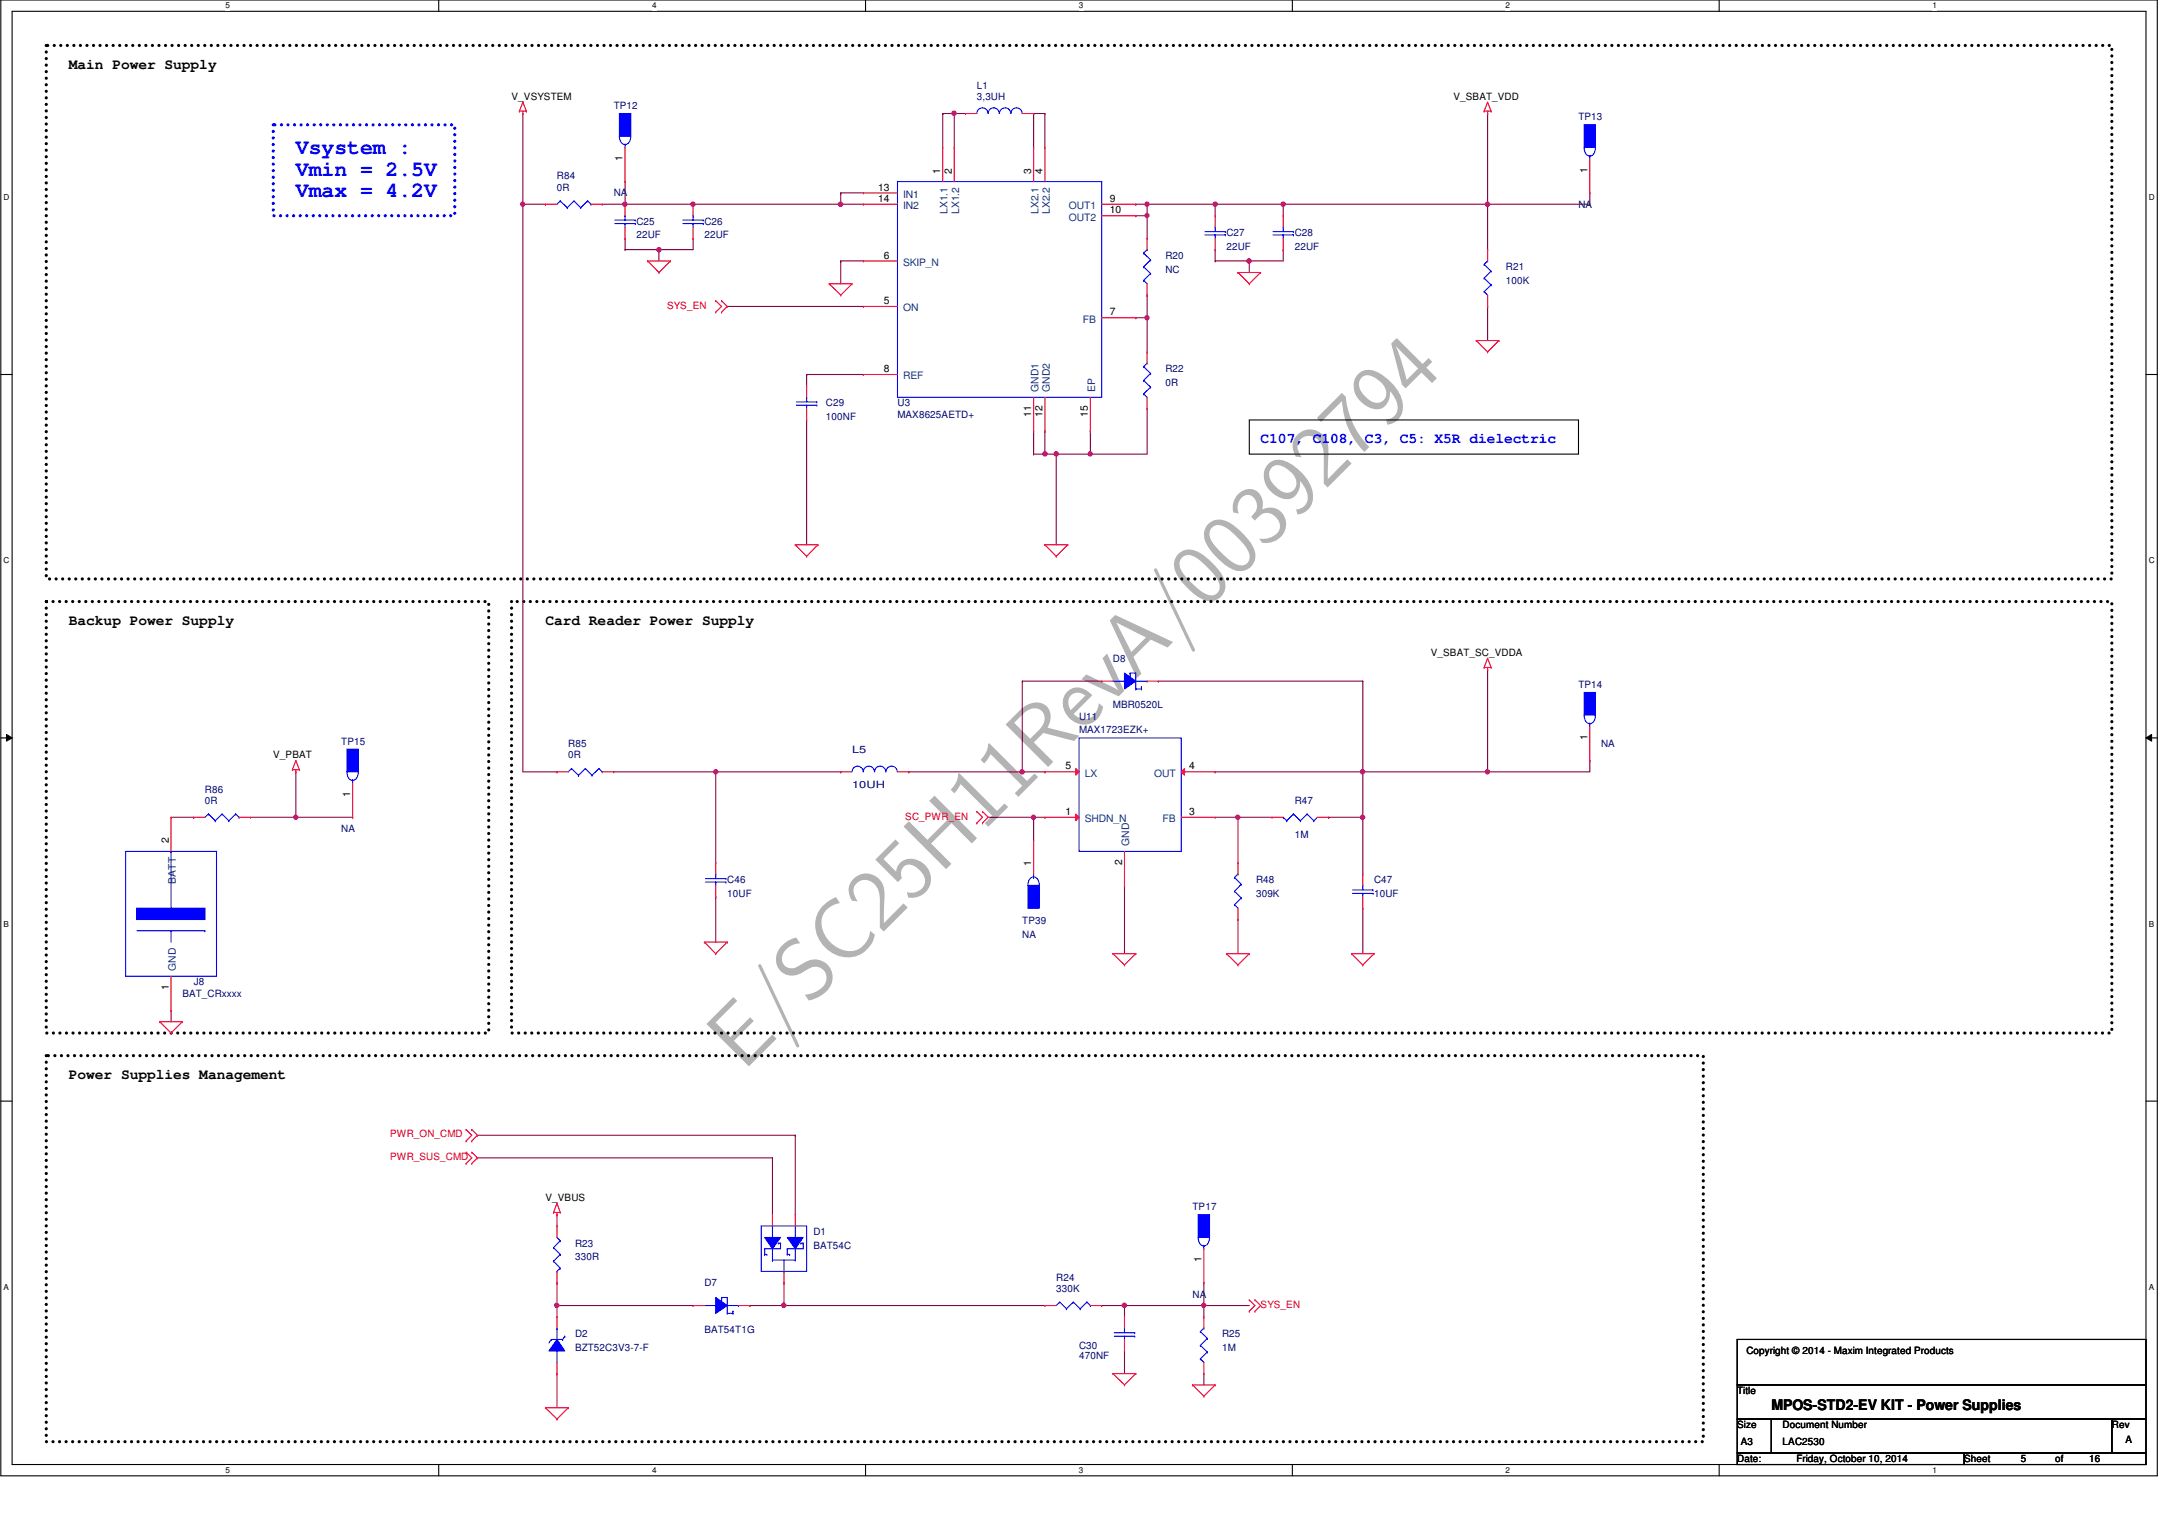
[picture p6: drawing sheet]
<svg xmlns="http://www.w3.org/2000/svg" width="420mm" height="297mm" viewBox="0 0 420 297" stroke-linecap="round" stroke-linejoin="round" font-family="sans-serif">
<path d="M.2 0h419.8v287.3h-419.8zM2.4 2.2h415.4v282.9h-415.4z" fill="none" stroke="#000" stroke-width=".21"/>
<g fill="#fff">
<path d="M43.9 .2h.9v1.8h-.9z"/>
<path d="M43.9 285.3h.9v1.8h-.9z"/>
</g>
<path d="M85.4 0v2.2M85.4 285.1v2.2" fill="none" stroke="#000" stroke-width=".21"/>
<g fill="#fff">
<path d="M126.9 .2h.9v1.8h-.9z"/>
<path d="M126.9 285.3h.9v1.8h-.9z"/>
</g>
<path d="M168.5 0v2.2M168.5 285.1v2.2" fill="none" stroke="#000" stroke-width=".21"/>
<g fill="#fff">
<path d="M210 .2h.9v1.8h-.9z"/>
<path d="M210 285.3h.9v1.8h-.9z"/>
</g>
<path d="M251.6 0v2.2M251.6 285.1v2.2" fill="none" stroke="#000" stroke-width=".21"/>
<g fill="#fff">
<path d="M293.1 .2h.9v1.8h-.9z"/>
<path d="M293.1 285.3h.9v1.8h-.9z"/>
</g>
<path d="M334.7 0v2.2M334.7 285.1v2.2" fill="none" stroke="#000" stroke-width=".21"/>
<g fill="#fff">
<path d="M376.2 .2h.9v1.8h-.9z"/>
<path d="M376.2 285.3h.9v1.8h-.9z"/>
<path d="M.7 37.5h1.2v1.8h-1.2z"/>
<path d="M418.4 37.5h1.1v1.8h-1.1z"/>
<path d="M.7 108.2h1.2v1.8h-1.2z"/>
<path d="M418.4 108.2h1.1v1.8h-1.1z"/>
</g>
<path d="M.2 72.9h2.2M417.8 72.9h2.2" fill="none" stroke="#000" stroke-width=".21"/>
<g fill="#fff">
<path d="M.7 179h1.1v1.8h-1.1z"/>
<path d="M418.4 179h1v1.8h-1z"/>
</g>
<path d="M.2 143.6h2.2M417.8 143.6h2.2" fill="none" stroke="#000" stroke-width=".21"/>
<path d="M1.3 143l1.1 .6-1.1 .7zM417.8 143.6l1.1-.6v1.3z" fill="#000"/>
<path d="M1.3 143l1.1 .6-1.1 .7zM417.8 143.6l1.1-.6v1.3z" fill="none" stroke="#000" stroke-width=".19"/>
<g fill="#fff">
<path d="M.7 249.7h1.1v1.8h-1.1z"/>
<path d="M418.4 249.7h1v1.8h-1z"/>
</g>
<path d="M243.2 81.7h64.1v6.7h-64.1zM.2 214.3h2.2M417.8 214.3h2.2" fill="none" stroke="#000" stroke-width=".21"/>
<path d="M53.2 24.3h35.3v17.7h-35.3z" fill="none" stroke="#00f" stroke-width=".63" stroke-dasharray="0 1.3"/>
<path d="M9 8.8h402.2v103.9h-402.2zM9 117.1h86.2v84h-86.2zM99.6 117.1h311.6v84h-311.6zM9 205.5h322.6v75.1h-322.6z" fill="none" stroke="#000" stroke-width=".63" stroke-dasharray="0 1.3"/>
<g fill="none" stroke="#800040" stroke-width=".21">
<path d="M101.8 22.1h.1M101.8 22.1v17.7M236.6 39.8h.1M236.6 39.8v2.2M236.6 48.6h.1M236.6 50.8h.1M236.6 48.6v2.2M243.2 50.8h.1M243.2 50.8v2.2M249.8 48.6h.1M249.8 48.6v2.2h-13.2M205.6 88.4h.1"/>
<path d="M205.6 88.4v17.6"/>
</g>
<circle cx="243.2" cy="50.8" r=".43" fill="#f0f"/>
<circle cx="243.2" cy="50.8" r=".43" fill="none" stroke="#f0f" stroke-width=".21"/>
<path d="M249.8 39.8h.1M249.8 39.8v2.2M249.8 39.8h39.8M157 81.7h.1M157 81.7v24.3" fill="none" stroke="#800040" stroke-width=".21"/>
<circle cx="249.8" cy="39.7" r=".43" fill="#f0f"/>
<circle cx="249.8" cy="39.7" r=".43" fill="none" stroke="#f0f" stroke-width=".21"/>
<path d="M236.6 39.8h.1M236.6 39.8h13.2" fill="none" stroke="#800040" stroke-width=".21"/>
<circle cx="236.6" cy="39.7" r=".43" fill="#f0f"/>
<circle cx="236.6" cy="39.7" r=".43" fill="none" stroke="#f0f" stroke-width=".21"/>
<g fill="none" stroke="#800040" stroke-width=".21">
<path d="M185.8 22.1h.1M185.8 22.1h2.2M221.1 39.8h.1M221.1 39.8h15.5M223.3 39.8h.1M141.6 59.6h.1M141.6 59.6h26.5M221.1 42h.1M221.1 42h2.2M223.3 42h.1M223.3 42v4.4M157 72.9h.1"/>
<path d="M157 72.9h11.1M157 72.9v2.2M201.2 83.9h.1M201.2 83.9v4.5M203.4 88.4h.1M203.4 83.9h.1M203.4 88.4h2.2M203.4 83.9v4.5M212.3 88.4h.1M212.3 83.9h.1M212.3 88.4h11M212.3 83.9v4.5"/>
</g>
<circle cx="185.7" cy="22.1" r=".43" fill="#f0f"/>
<circle cx="185.7" cy="22.1" r=".43" fill="none" stroke="#f0f" stroke-width=".21"/>
<g fill="none" stroke="#800040" stroke-width=".21">
<path d="M163.7 39.8h.1M163.7 37.5h.1M163.7 39.8h4.4M163.7 37.5h4.4M183.5 22.1h.1M183.5 22.1v6.6M185.8 22.1h.1M185.8 22.1v6.6M201.2 22.1h.1M201.2 22.1v6.6M201.2 22.1h2.2M203.4 22.1h.1"/>
<path d="M203.4 22.1v6.6M221.1 61.8h.1M221.1 61.8h2.2M223.3 79.5h.1M223.3 61.8h.1M223.3 61.8v6.7M223.3 79.5v8.9"/>
</g>
<circle cx="223.3" cy="61.8" r=".42" fill="#f0f"/>
<circle cx="223.3" cy="61.8" r=".42" fill="none" stroke="#f0f" stroke-width=".21"/>
<path d="M183.5 22.1h.1M183.5 22.1h2.3M163.7 50.8h.1M163.7 50.8v4.4M223.3 57.4h.1M223.3 57.4v4.4M201.2 88.4h.1M201.2 88.4h2.2" fill="none" stroke="#800040" stroke-width=".21"/>
<circle cx="203.4" cy="88.3" r=".43" fill="#f0f"/>
<circle cx="203.4" cy="88.3" r=".43" fill="none" stroke="#f0f" stroke-width=".21"/>
<path d="M205.6 88.4h.1M205.6 88.4h6.7" fill="none" stroke="#800040" stroke-width=".21"/>
<circle cx="212.3" cy="88.3" r=".42" fill="#f0f"/>
<circle cx="212.3" cy="88.3" r=".42" fill="none" stroke="#f0f" stroke-width=".21"/>
<circle cx="205.6" cy="88.3" r=".43" fill="#f0f"/>
<circle cx="205.6" cy="88.3" r=".43" fill="none" stroke="#f0f" stroke-width=".21"/>
<path d="M223.3 39.8h.1M223.3 39.8v2.2" fill="none" stroke="#800040" stroke-width=".21"/>
<circle cx="223.3" cy="41.9" r=".42" fill="#f0f"/>
<circle cx="223.3" cy="41.9" r=".42" fill="none" stroke="#f0f" stroke-width=".21"/>
<circle cx="223.3" cy="39.7" r=".42" fill="#f0f"/>
<circle cx="223.3" cy="39.7" r=".42" fill="none" stroke="#f0f" stroke-width=".21"/>
<path d="M163.7 37.5h.1M163.7 37.5v2.3M121.7 46.4h.1M121.7 46.4v2.2M128.3 48.6h.1M128.3 48.6h6.6" fill="none" stroke="#800040" stroke-width=".21"/>
<circle cx="128.3" cy="48.6" r=".43" fill="#f0f"/>
<circle cx="128.3" cy="48.6" r=".43" fill="none" stroke="#f0f" stroke-width=".21"/>
<path d="M134.9 39.8h.1M134.9 39.8h28.8M121.7 48.6h.1M121.7 48.6h6.6M128.3 48.6h.1M128.3 48.6v2.2M134.9 46.4h.1M134.9 46.4v2.2" fill="none" stroke="#800040" stroke-width=".21"/>
<circle cx="163.6" cy="39.7" r=".43" fill="#f0f"/>
<circle cx="163.6" cy="39.7" r=".43" fill="none" stroke="#f0f" stroke-width=".21"/>
<circle cx="134.9" cy="39.7" r=".42" fill="#f0f"/>
<circle cx="134.9" cy="39.7" r=".42" fill="none" stroke="#f0f" stroke-width=".21"/>
<path d="M214.5 254.1h.1M214.5 254.1h28.7M218.9 254.1h.1M218.9 254.1v2.2M234.4 254.1h.1M234.4 254.1v2.2M218.9 263h.1M218.9 263v4.4M234.4 267.4h.1M234.4 267.4v2.2" fill="none" stroke="#800040" stroke-width=".21"/>
<circle cx="218.9" cy="254.1" r=".43" fill="#f0f"/>
<circle cx="218.9" cy="254.1" r=".43" fill="none" stroke="#f0f" stroke-width=".21"/>
<path d="M121.7 39.8h.1M121.7 39.8h13.2M289.6 22.1h.1M289.6 22.1v17.7M163.7 50.8h.1M163.7 50.8h4.4M108.4 254.1h.1M108.4 254.1v2.2" fill="none" stroke="#800040" stroke-width=".21"/>
<circle cx="289.6" cy="39.7" r=".42" fill="#f0f"/>
<circle cx="289.6" cy="39.7" r=".42" fill="none" stroke="#f0f" stroke-width=".21"/>
<path d="M289.6 39.8h.1M289.6 39.8v8.8M289.6 59.6h.1M289.6 59.6v6.7M108.4 236.4h.1M108.4 236.4v2.2M108.4 254.1h.1M108.4 249.7h.1M108.4 254.1h26.5M108.4 249.7v4.4M108.4 267.4h.1M108.4 267.4v6.6" fill="none" stroke="#800040" stroke-width=".21"/>
<circle cx="108.4" cy="254.1" r=".43" fill="#f0f"/>
<circle cx="108.4" cy="254.1" r=".43" fill="none" stroke="#f0f" stroke-width=".21"/>
<path d="M93 221h.1M93 221h61.8M146 254.1h.1M146 254.1h57.4M152.6 254.1h.1" fill="none" stroke="#800040" stroke-width=".21"/>
<circle cx="152.6" cy="254.1" r=".43" fill="#f0f"/>
<circle cx="152.6" cy="254.1" r=".43" fill="none" stroke="#f0f" stroke-width=".21"/>
<g fill="none" stroke="#800040" stroke-width=".21">
<path d="M121.7 35.3h.1M121.7 35.3v4.5M289.6 39.8h.1M309.5 37.5h.1M309.5 37.5v2.3h-19.9M57.6 150.2h.1M57.6 150.2v8.9M93 225.4h.1M93 225.4h57.4M150.4 225.4h.1M150.4 225.4v11M154.8 221h.1"/>
<path d="M154.8 221v15.4M152.6 249.7h.1M152.6 249.7v4.4"/>
</g>
<circle cx="121.7" cy="39.7" r=".43" fill="#f0f"/>
<circle cx="121.7" cy="39.7" r=".43" fill="none" stroke="#f0f" stroke-width=".21"/>
<path d="M57.6 159.1h11.1M68.7 159.1h.1M234.4 249.7h.1M234.4 249.7v4.4" fill="none" stroke="#800040" stroke-width=".21"/>
<circle cx="234.4" cy="254.1" r=".42" fill="#f0f"/>
<circle cx="234.4" cy="254.1" r=".42" fill="none" stroke="#f0f" stroke-width=".21"/>
<path d="M101.8 39.8h.1M101.8 39.8v110.4" fill="none" stroke="#800040" stroke-width=".21"/>
<circle cx="101.8" cy="39.7" r=".42" fill="#f0f"/>
<circle cx="101.8" cy="39.7" r=".42" fill="none" stroke="#f0f" stroke-width=".21"/>
<path d="M101.8 39.8h4.4M106.2 39.8h.1M289.6 130.4h.1M289.6 130.4v19.8M101.8 150.2h6.6M108.4 150.2h.1M218.9 172.3h.1M218.9 172.3v13.3" fill="none" stroke="#800040" stroke-width=".21"/>
<circle cx="289.6" cy="150.2" r=".42" fill="#f0f"/>
<circle cx="289.6" cy="150.2" r=".42" fill="none" stroke="#f0f" stroke-width=".21"/>
<path d="M139.3 150.2h24.4M163.7 150.2h.1M289.6 150.2h.1M309.5 148h.1M309.5 148v2.2h-19.9" fill="none" stroke="#800040" stroke-width=".21"/>
<circle cx="139.3" cy="150.2" r=".43" fill="#f0f"/>
<circle cx="139.3" cy="150.2" r=".43" fill="none" stroke="#f0f" stroke-width=".21"/>
<g fill="none" stroke="#800040" stroke-width=".21">
<path d="M139.3 150.2h.1M139.3 150.2v17.7M176.9 150.2h.1M176.9 150.2h22.1M192.4 159.1h8.8M201.2 159.1h.1M241 159.1h.1M241 159.1v8.8M258.7 159.1h.1M258.7 159.1h6.6M265.3 159.1h.1M265.3 150.2h.1"/>
<path d="M265.3 150.2v8.9M265.3 150.2h24.3M139.3 174.6h.1M139.3 174.6v8.8M241 179h.1M241 179v6.6M265.3 176.8h.1M265.3 176.8v8.8"/>
</g>
<circle cx="265.3" cy="159.1" r=".43" fill="#f0f"/>
<circle cx="265.3" cy="159.1" r=".43" fill="none" stroke="#f0f" stroke-width=".21"/>
<path d="M225.5 132.6h39.8M265.3 132.6h.1M265.3 132.6v17.6M241 159.1h.1M241 159.1h6.6M265.3 159.1h.1M265.3 150.2h.1M265.3 159.1v11" fill="none" stroke="#800040" stroke-width=".21"/>
<circle cx="265.3" cy="150.2" r=".43" fill="#f0f"/>
<circle cx="265.3" cy="150.2" r=".43" fill="none" stroke="#f0f" stroke-width=".21"/>
<path d="M199 132.6h.1M199 132.6h15.5M199 132.6v17.6M199 150.2h.1" fill="none" stroke="#800040" stroke-width=".21"/>
<circle cx="199" cy="150.2" r=".43" fill="#f0f"/>
<circle cx="199" cy="150.2" r=".43" fill="none" stroke="#f0f" stroke-width=".21"/>
<path d="M33.3 159.1h4.4M37.7 159.1h.1M199 150.2h4.4M203.4 150.2h.1M236.6 150.2h.1M236.6 150.2h28.7M236.6 159.1h4.4M241 159.1h.1" fill="none" stroke="#800040" stroke-width=".21"/>
<circle cx="241" cy="159.1" r=".43" fill="#f0f"/>
<circle cx="241" cy="159.1" r=".43" fill="none" stroke="#f0f" stroke-width=".21"/>
<path d="M201.2 159.1h.1M201.2 159.1v4.4M201.2 159.1h2.2M203.4 159.1h.1M33.3 196.7h.1M33.3 196.7v2.2" fill="none" stroke="#800040" stroke-width=".21"/>
<circle cx="201.2" cy="159.1" r=".42" fill="#f0f"/>
<circle cx="201.2" cy="159.1" r=".42" fill="none" stroke="#f0f" stroke-width=".21"/>
<path d="M117.3 39.8h4.4M121.7 39.8h.1M48.8 159.1h8.8M57.6 159.1h.1M119.5 150.2h19.8M139.3 150.2h.1" fill="none" stroke="#800040" stroke-width=".21"/>
<circle cx="57.6" cy="159.1" r=".42" fill="#f0f"/>
<circle cx="57.6" cy="159.1" r=".42" fill="none" stroke="#f0f" stroke-width=".21"/>
<g fill="none" stroke="#f00" stroke-width=".21">
<path d="M101.8 19.9h.1M101.8 19.9l-.7 1.7M101.8 19.9l.7 1.7M289.6 19.9h.1M289.6 19.9l-.6 1.7M289.6 19.9l.7 1.7M101.1 21.6h.1M101.1 21.6h1.4M101.8 22.1h.1M101.8 21.6v.5M102.5 21.6h.1M289 21.6h.1"/>
<path d="M289 21.6h1.3M289.6 22.1h.1M289.6 21.6v.5M290.3 21.6h.1M126.1 50.8h.1M126.1 50.8h4.4M126.1 50.8l2.2 2.2M128.3 53h.1M130.5 50.8h.1M130.5 50.8l-2.2 2.2M139.3 58.5h.1M139.3 58.5l1.2 1.1-1.2 1.1"/>
<path d="M140.5 58.5h.1M140.5 58.5l1.1 1.1-1.1 1.1M161.4 55.2h.1M161.4 55.2h4.5M161.4 55.2l2.3 2.2M163.7 57.4h.1M165.9 55.2h.1M165.9 55.2l-2.2 2.2M241 53h.1M241 53h4.4M241 53l2.2 2.2M243.2 55.2h.1"/>
<path d="M245.4 53h.1M245.4 53l-2.2 2.2M139.3 60.7h.1M140.5 60.7h.1M287.4 66.3h.1M287.4 66.3h4.4M287.4 66.3l2.2 2.2M289.6 68.5h.1M291.8 66.3h.1M291.8 66.3l-2.2 2.2M154.8 106h.1M154.8 106h4.4"/>
<path d="M154.8 106l2.2 2.3M157 108.3h.1M159.2 106h.1M159.2 106l-2.2 2.3M203.4 106h.1M203.4 106h4.5M203.4 106l2.2 2.3M205.6 108.3h.1M207.9 106h.1M207.9 106l-2.3 2.3M289 129.9h.1M289 129.9h1.3"/>
<path d="M289.6 130.4h.1M289.6 128.1h.1M289.6 129.9v.5M289.6 128.1l-.6 1.8M289.6 128.1l.7 1.8M290.3 129.9h.1M56.9 149.8h.1M56.9 149.8h1.4M57.6 150.2h.1M57.6 148h.1M57.6 149.8v.4M57.6 148l-.7 1.8"/>
<path d="M57.6 148l.7 1.8M58.3 149.8h.1M190.2 158h.1M190.2 158l1.1 1.1-1.1 1.1M191.3 158h.1M191.3 158l1.1 1.1-1.1 1.1M190.2 160.2h.1M191.3 160.2h.1M241 179h.1M241 167.9h.1M241 167.9v2.2M241 176.8v2.2"/>
<path d="M31.1 198.9h.1M31.1 198.9h4.4M31.1 198.9l2.2 2.2M35.5 198.9h.1M35.5 198.9l-2.2 2.2M137.1 183.4h.1M137.1 183.4h4.5M137.1 183.4l2.2 2.2M139.3 185.6h.1M141.6 183.4h.1M141.6 183.4l-2.3 2.2M216.7 185.6h.1"/>
<path d="M216.7 185.6h4.4M216.7 185.6l2.2 2.2M218.9 187.8h.1M221.1 185.6h.1M221.1 185.6l-2.2 2.2M238.8 185.6h.1M238.8 185.6h4.4M238.8 185.6l2.2 2.2M241 187.8h.1M243.2 185.6h.1M243.2 185.6l-2.2 2.2M263.1 185.6h.1"/>
<path d="M263.1 185.6h4.4M263.1 185.6l2.2 2.2M265.3 187.8h.1M267.5 185.6h.1M267.5 185.6l-2.2 2.2M33.3 201.1h.1M90.8 219.9h.1M90.8 219.9l1.1 1.1-1.1 1.1M91.9 219.9h.1M91.9 219.9l1.1 1.1-1.1 1.1M90.8 222.1h.1M90.8 226.5h.1"/>
<path d="M90.8 224.3h.1M90.8 224.3l1.1 1.1-1.1 1.1M91.9 222.1h.1M91.9 224.3h.1M91.9 226.5h.1M91.9 224.3l1.1 1.1-1.1 1.1M107.8 236h.1M107.8 236h1.3M108.4 236.4h.1M108.4 234.2h.1M108.4 236v.4M108.4 234.2l-.6 1.8"/>
<path d="M108.4 234.2l.7 1.8M109.1 236h.1M234.4 256.3h.1M234.4 256.3v2.2M243.2 253h.1M243.2 255.2h.1M243.2 253l1.1 1.1-1.1 1.1M244.3 253h.1M244.3 255.2h.1M244.3 253l1.1 1.1-1.1 1.1M106.2 274h.1M106.2 274h4.4"/>
<path d="M106.2 274l2.2 2.2M108.4 276.2h.1M110.6 274h.1M110.6 274l-2.2 2.2M216.7 267.4h.1M216.7 267.4h4.4M216.7 267.4l2.2 2.2M218.9 269.6h.1M221.1 267.4h.1M221.1 267.4l-2.2 2.2M232.2 269.6h.1M232.2 269.6h4.4"/>
<path d="M232.2 269.6l2.2 2.2M234.4 271.8h.1M234.4 267.4h.1M234.4 265.2v2.2M236.6 269.6h.1M236.6 269.6l-2.2 2.2"/>
</g>
<path d="M338.2 260.7h79.6v8.9h-79.6zM338.2 269.6h79.6v6.6h-79.6zM338.2 276.2h6.7v6.6h-6.7zM344.9 276.2h66.3v6.6h-66.3zM411.2 276.2h6.6v6.6h-6.6zM338.2 282.8h44.2v2.3h-44.2zM382.4 282.8h35.4v2.3h-35.4z" fill="none" stroke="#000" stroke-width=".21"/>
<g fill="none" stroke="#00f" stroke-width=".21">
<path d="M240.4 176.1h.1M240.4 173.5h.1M240.4 170.8h.1M240.4 176.1l.6 .7M240.4 173.5l1.3 1.3M240.4 170.8l1.3 1.3M241 170.1h.1M241 170.1l-.6 .7M241.7 174.8h.1M241.7 172.1h.1M241.7 174.8l-1.3 1.3M241.7 172.1l-1.3 1.4"/>
<path d="M233.7 259.2h.1M233.7 259.2l1.4 1.3M234.4 258.5h.1M234.4 258.5l-.7 .7M233.7 264.5h.1M233.7 261.9h.1M233.7 264.5l.7 .7M233.7 261.9l1.4 1.3M235.1 263.2h.1M235.1 260.5h.1M235.1 263.2l-1.4 1.3M235.1 260.5l-1.4 1.4"/>
</g>
<path d="M308.4 134.8h2.2v4.4h-2.2z" fill-rule="evenodd" fill="#00f"/>
<g fill="none" stroke="#00f" stroke-width=".21">
<path d="M308.4 134.8h2.2v4.4h-2.2zM308.4 139.2a1.41 1.41 0 0 0 1.1 1.7 1.41 1.41 0 0 0 1.1-1.7M249.8 159.1h.1M249.8 159.1l.7 .7M250.5 159.8h.1M251.8 158.5h.1M251.8 158.5l1.4 1.3M251.8 158.5l-1.3 1.3M253.2 159.8h.1M254.5 158.5h.1M254.5 158.5l1.3 1.3M254.5 158.5l-1.3 1.3"/>
<path d="M255.8 159.8h.1M256.5 159.1l-.7 .7M309.5 140.8h.1M309.5 140.8v.6"/>
</g>
<path d="M247.6 159.1h.1M247.6 159.1h2.2M256.5 159.1h2.2M258.7 159.1h.1M309.5 148h.1M309.5 141.4v6.6" fill="none" stroke="#f00" stroke-width=".21"/>
<path d="M120.6 22.1h2.2v4.4h-2.2z" fill-rule="evenodd" fill="#00f"/>
<g fill="none" stroke="#00f" stroke-width=".21">
<path d="M120.6 22.1h2.2v4.4h-2.2zM120.6 26.5a1.38 1.38 0 0 0 1.1 1.7 1.38 1.38 0 0 0 1.1-1.7M121.7 28.1h.1M121.7 28.1v.6M111.3 149.6h.1M111.3 149.6l-.7 .6M111.3 149.6l1.3 1.3M112.6 150.9h.1M113.9 149.6h.1M113.9 149.6l-1.3 1.3M113.9 149.6l1.4 1.3M115.3 150.9h.1"/>
<path d="M116.6 149.6h.1M116.6 149.6l-1.3 1.3M116.6 149.6l.7 .6M117.3 150.2h.1M137.4 171.7h3.9M137.4 171h3.9M139.3 171.7h.1M139.3 170.1h.1M139.3 170.1v.9M139.3 171.7v.6M141.3 171.7h.1M141.3 171h.1"/>
<path d="M154.8 238.6v2.3M153.3 243.1h.1M153.3 244.2h.1M153.3 243.1v1.1M154.8 240.9h.1M154.8 245.3h.1M154.8 243.1v2.2M156.4 242h.1M156.4 242v1.1h-3.1"/>
</g>
<path d="M121.7 35.3h.1M121.7 28.7v6.6M108.4 150.2h.1M108.4 150.2h2.2M117.3 150.2h2.2M119.5 150.2h.1M139.3 174.6h.1M139.3 167.9h.1M139.3 167.9v2.2M139.3 172.3v2.3" fill="none" stroke="#f00" stroke-width=".21"/>
<path d="M153.3 240.9h3.1l-1.6 2.2z" fill-rule="evenodd" fill="#00f"/>
<g fill="none" stroke="#00f" stroke-width=".21">
<path d="M148.2 238.6h8.8v8.9h-8.8zM148.9 243.1h.1M148.9 244.2h.1M148.9 243.1v1.1M151.5 242h.1M151.5 242h.5M152 242h.1M152 242v1.1h-3.1M153.3 240.9h3.1l-1.6 2.2zM153.3 244.2h.4M153.7 244.2h.1M155.9 242h.1"/>
<path d="M155.9 242h.5"/>
</g>
<path d="M148.9 240.9h3.1l-1.6 2.2z" fill-rule="evenodd" fill="#00f"/>
<g fill="none" stroke="#00f" stroke-width=".21">
<path d="M216.7 132.6h2.2M218.9 132.6h.1M220 131h.1M220 131h1.1v3.1M221.1 134.1h.1M221.1 132.6h2.2M221.1 134.1h1.1M222.2 134.1h.1M223.3 132.6h.1M150.4 238.6v2.3M148.9 240.9h3.1l-1.6 2.2zM148.9 244.2h.4"/>
<path d="M149.3 244.2h.1M150.4 245.3h.1M150.4 240.9h.1M150.4 243.1v2.2M150.4 245.3h4.4M152.6 247.5h.1M152.6 245.3v2.2"/>
</g>
<path d="M150.4 236.4h.1M150.4 236.4v2.2M154.8 236.4h.1M154.8 236.4v2.2M152.6 249.7h.1M152.6 247.5v2.2" fill="none" stroke="#f00" stroke-width=".21"/>
<path d="M218.9 131l2.2 1.6-2.2 1.5z" fill-rule="evenodd" fill="#00f"/>
<g fill="none" stroke="#00f" stroke-width=".21">
<path d="M218.9 131l2.2 1.6-2.2 1.5zM220 131.5h.1M220 131v.5M222.2 133.7h.1M222.2 133.7v.4M24.5 165.7h17.7v24.3h-17.7zM26.7 181.2h13.2M33.3 181.2h.1M33.3 181.2v2.2M39.9 181.2h.1M206.3 253.4h.1M206.3 253.4l-.7 .7"/>
<path d="M206.3 253.4l1.3 1.4M207.6 254.8h.1M209 253.4h.1M209 253.4l-1.4 1.4M209 253.4l1.3 1.4M210.3 254.8h.1M211.6 253.4h.1M211.6 253.4l-1.3 1.4M211.6 253.4l.7 .7M212.3 254.1h.1"/>
</g>
<path d="M214.5 132.6h.1M214.5 132.6h2.2M223.3 132.6h2.2M225.5 132.6h.1M203.4 254.1h.1M203.4 254.1h2.2M212.3 254.1h2.2M214.5 254.1h.1" fill="none" stroke="#f00" stroke-width=".21"/>
<path d="M26.7 176.8h13.2v2.2h-13.2z" fill-rule="evenodd" fill="#00f"/>
<g fill="none" stroke="#00f" stroke-width=".21">
<path d="M174.7 35.3h39.8v42h-39.8zM247.9 45.7h3.9M247.9 45.1h3.9M249.8 45.7h.1M249.8 44.2h.1M249.8 44.2v.9M249.8 45.7v.7M251.8 45.7h.1M251.8 45.1h.1M26.7 176.8h13.2v2.2h-13.2zM33.3 165.7h.1M33.3 165.7v11.1"/>
<path d="M263.3 173.9h4M263.3 173.2h4M265.3 173.9h.1M265.3 172.3h.1M265.3 172.3v.9M265.3 173.9v.7M267.3 173.9h.1M267.3 173.2h.1"/>
</g>
<g fill="none" stroke="#f00" stroke-width=".21">
<path d="M168.1 37.5h.1M168.1 39.8h.1M168.1 37.5h6.6M168.1 39.8h6.6M183.5 28.7h.1M183.5 28.7v6.6M185.8 28.7h.1M185.8 28.7v6.6M201.2 28.7h.1M201.2 28.7v6.6M203.4 28.7h.1M203.4 28.7v6.6"/>
<path d="M214.5 39.8h6.6M221.1 39.8h.1M168.1 59.6h.1M168.1 50.8h.1M168.1 59.6h6.6M168.1 50.8h6.6M214.5 42h6.6M221.1 42h.1M249.8 48.6h.1M249.8 42h.1M249.8 42v2.2M249.8 46.4v2.2"/>
<path d="M168.1 72.9h.1M168.1 72.9h6.6M201.2 77.3v6.6M203.4 77.3v6.6M212.3 77.3v6.6M214.5 61.8h6.6M221.1 61.8h.1M201.2 83.9h.1M203.4 83.9h.1M212.3 83.9h.1M33.3 159.1h.1M33.3 159.1v6.6"/>
<path d="M265.3 176.8h.1M265.3 170.1h.1M265.3 170.1v2.2M265.3 174.6v2.2M33.3 196.7h.1M33.3 190v6.7"/>
</g>
<path d="M67.6 145.8h2.2v4.4h-2.2z" fill-rule="evenodd" fill="#00f"/>
<g fill="none" stroke="#00f" stroke-width=".21">
<path d="M109.1 39.1h.1M109.1 39.1l-.7 .7M109.1 39.1l1.3 1.3M111.7 39.1h.1M111.7 39.1l-1.3 1.3M111.7 39.1l1.4 1.3M114.4 39.1h.1M114.4 39.1l-1.3 1.3M114.4 39.1l.7 .7M115.1 39.8h.1M110.4 40.4h.1M113.1 40.4h.1"/>
<path d="M67.6 145.8h2.2v4.4h-2.2zM67.6 150.2a1.41 1.41 0 0 0 1.1 1.7 1.41 1.41 0 0 0 1.1-1.7M68.7 151.8h.1M68.7 151.8v.7M210.1 143.6h19.9v22.1h-19.9zM107.8 242.9h.1M107.8 245.5h.1M107.8 242.9l1.3 1.3M107.8 245.5l1.3 1.3M108.4 247.5h.1M108.4 240.9l.7 .6M109.1 241.5h.1"/>
<path d="M109.1 244.2h.1M109.1 246.8h.1M109.1 241.5l-1.3 1.4M109.1 244.2l-1.3 1.3M109.1 246.8l-.7 .7"/>
</g>
<path d="M106.2 39.8h.1M106.2 39.8h2.2M115.1 39.8h2.2M117.3 39.8h.1M68.7 159.1h.1M68.7 152.5v6.6M108.4 238.6h.1M108.4 238.6v2.3M108.4 249.7h.1M108.4 247.5v2.2" fill="none" stroke="#f00" stroke-width=".21"/>
<path d="M209.5 158.5l.6 .6-.6 .6z" fill="#f00"/>
<path d="M203.4 159.1h.1M203.4 159.1h6.7M209.5 158.5l.6 .6-.6 .6z" fill="none" stroke="#f00" stroke-width=".21"/>
<path d="M209.5 149.6l.6 .6-.6 .7z" fill="#f00"/>
<path d="M203.4 150.2h.1M203.4 150.2h6.7M209.5 149.6l.6 .6-.6 .7zM230 159.1h6.6M236.6 159.1h.1" fill="none" stroke="#f00" stroke-width=".21"/>
<path d="M230 150.2l.6-.6v1.3z" fill="#f00"/>
<path d="M37.7 159.1h.1M37.7 159.1h2.2M46.6 159.1h2.2M48.8 159.1h.1M230 150.2l.6-.6v1.3zM230 150.2h6.6M236.6 150.2h.1M218.9 172.3h.1M218.9 165.7v6.6" fill="none" stroke="#f00" stroke-width=".21"/>
<g fill="none" stroke="#00f" stroke-width=".21">
<path d="M40.6 158.5h.1M40.6 158.5l-.7 .6M40.6 158.5l1.3 1.3M41.9 159.8h.1M43.3 158.5h.1M43.3 158.5l-1.4 1.3M43.3 158.5l1.3 1.3M44.6 159.8h.1M45.9 158.5h.1M45.9 158.5l-1.3 1.3M45.9 158.5l.7 .6M46.6 159.1h.1"/>
<path d="M108.4 258.5h.1M108.4 258.5v2.2M107.3 260.7h.1M107.3 260.7l-.4 .7M107.3 260.7h2.2M108.4 263h.1M108.4 263v2.2M109.5 260.7h.1M110 260.1h.1M110 260.1l-.5 .6"/>
</g>
<path d="M108.4 260.7l1.6 2.3h-3.1z" fill-rule="evenodd" fill="#00f"/>
<g fill="none" stroke="#00f" stroke-width=".21">
<path d="M190.2 22.1a1.08 1.08 0 0 1 1.1-1.1 1.08 1.08 0 0 1 1.1 1.1M192.4 22.1a1.08 1.08 0 0 1 1.1-1.1 1.08 1.08 0 0 1 1.1 1.1M194.6 22.1a1.1 1.1 0 0 1 1.1-1.1 1.1 1.1 0 0 1 1.1 1.1M196.8 22.1a1.08 1.08 0 0 1 1.1-1.1 1.08 1.08 0 0 1 1.1 1.1M119.7 43.5h4M119.7 42.8h4M121.7 43.5h.1M121.7 42h.1M121.7 42v.8M121.7 43.5v.7M123.7 43.5h.1M123.7 42.8h.1"/>
<path d="M133 43.5h3.9M133 42.8h3.9M134.9 43.5h.1M134.9 42h.1M134.9 42v.8M134.9 43.5v.7M136.9 43.5h.1M136.9 42.8h.1M222.7 54.6h.1M222.7 51.9h.1M222.7 49.3h.1M222.7 54.6l.6 .6"/>
<path d="M222.7 51.9l1.3 1.4M222.7 49.3l1.3 1.3M223.3 48.6h.1M223.3 48.6l-.6 .7M224 53.3h.1M224 50.6h.1M224 53.3l-1.3 1.3M224 50.6l-1.3 1.3M155.1 78.9h3.9M155.1 78.2h3.9M157 78.9h.1M157 77.3h.1"/>
<path d="M157 77.3v.9M157 78.9v.6M159 78.9h.1M159 78.2h.1M165.9 150.2a1.08 1.08 0 0 1 1.1-1.1 1.08 1.08 0 0 1 1.1 1.1 1.1 1.1 0 0 1 1.1-1.1 1.1 1.1 0 0 1 1.1 1.1M170.3 150.2a1.08 1.08 0 0 1 1.1-1.1 1.08 1.08 0 0 1 1.1 1.1M172.5 150.2a1.1 1.1 0 0 1 1.1-1.1 1.1 1.1 0 0 1 1.1 1.1M216.9 259.4h4M218.9 258.5h.1M218.9 258.5v.9M220.9 259.4h.1M108.4 260.7l1.6 2.3h-3.1z"/>
<path d="M216.9 260.1h4M218.9 260.1h.1M218.9 260.1v.6M220.9 260.1h.1"/>
</g>
<g fill="none" stroke="#f00" stroke-width=".21">
<path d="M121.7 39.8h.1M121.7 39.8v2.2M134.9 39.8h.1M134.9 39.8v2.2M188 22.1h.1M188 22.1h2.2M199 22.1h2.2M201.2 22.1h.1M121.7 46.4h.1M121.7 44.2v2.2M134.9 46.4h.1M134.9 44.2v2.2"/>
<path d="M223.3 57.4h.1M223.3 46.4h.1M223.3 46.4v2.2M223.3 55.2v2.2M157 75.1h.1M157 75.1v2.2M157 79.5v2.2M157 81.7h.1M163.7 150.2h.1M163.7 150.2h2.2M174.7 150.2h2.2M176.9 150.2h.1"/>
<path d="M108.4 256.3h.1M108.4 256.3v2.2M218.9 256.3h.1M218.9 256.3v2.2M108.4 267.4h.1M108.4 265.2v2.2M218.9 263h.1M218.9 260.7v2.3"/>
</g>
<path d="M200.1 172.3h2.2v4.5h-2.2z" fill-rule="evenodd" fill="#00f"/>
<path d="M200.1 172.3h2.2v4.5h-2.2zM200.1 172.3a1.38 1.38 0 0 1 1.1-1.6 1.38 1.38 0 0 1 1.1 1.6M201.2 170.8h.1M201.2 170.1v.7" fill="none" stroke="#00f" stroke-width=".21"/>
<path d="M201.2 163.5h.1M201.2 163.5v6.6" fill="none" stroke="#f00" stroke-width=".21"/>
<path d="M233.3 236.4h2.2v4.5h-2.2z" fill-rule="evenodd" fill="#00f"/>
<g fill="none" stroke="#00f" stroke-width=".21">
<path d="M234.6 45.7h4M234.6 45.1h4M236.6 45.7h.1M236.6 44.2h.1M236.6 44.2v.9M236.6 45.7v.7M238.6 45.7h.1M238.6 45.1h.1M289 56.8h.1M289 54.1h.1M289 51.5h.1M289 56.8l.6 .6"/>
<path d="M289 54.1l1.3 1.4M289 51.5l1.3 1.3M289.6 50.8h.1M289.6 50.8l-.6 .7M290.3 55.5h.1M290.3 52.8h.1M290.3 55.5l-1.3 1.3M290.3 52.8l-1.3 1.3M222.7 76.7h.1M222.7 74h.1M222.7 71.4h.1M222.7 76.7l.6 .6"/>
<path d="M222.7 74l1.3 1.4M222.7 71.4l1.3 1.3M223.3 70.7h.1M223.3 70.7l-.6 .7M224 75.4h.1M224 72.7h.1M224 75.4l-1.3 1.3M224 72.7l-1.3 1.3M233.3 236.4h2.2v4.5h-2.2zM233.3 240.9a1.38 1.38 0 0 0 1.1 1.6 1.38 1.38 0 0 0 1.1-1.6M234.4 242.4h.1M234.4 242.4v.7"/>
</g>
<g fill="none" stroke="#f00" stroke-width=".21">
<path d="M236.6 48.6h.1M236.6 42h.1M236.6 42v2.2M236.6 46.4v2.2M289.6 59.6h.1M289.6 48.6h.1M289.6 48.6v2.2M289.6 57.4v2.2M223.3 79.5h.1M223.3 68.5h.1M223.3 68.5v2.2M223.3 77.3v2.2"/>
<path d="M234.4 249.7h.1M234.4 243.1v6.6"/>
</g>
<path d="M308.4 24.3h2.2v4.4h-2.2z" fill-rule="evenodd" fill="#00f"/>
<g fill="none" stroke="#00f" stroke-width=".21">
<path d="M308.4 24.3h2.2v4.4h-2.2zM308.4 28.7a1.41 1.41 0 0 0 1.1 1.7 1.41 1.41 0 0 0 1.1-1.7M309.5 30.3h.1M309.5 30.3v.6M137.1 254.1h2.2M139.3 254.1h.1M140.5 252.6h.1M140.5 252.6h1.1v3.1M141.6 255.7h.1M141.6 254.1h2.2M141.6 255.7h1.1M142.7 255.7h.1"/>
<path d="M143.8 254.1h.1"/>
</g>
<path d="M309.5 37.5h.1M309.5 30.9v6.6" fill="none" stroke="#f00" stroke-width=".21"/>
<path d="M139.3 252.6l2.3 1.5-2.3 1.6z" fill-rule="evenodd" fill="#00f"/>
<path d="M139.3 252.6l2.3 1.5-2.3 1.6zM140.5 253h.1M140.5 252.6v.4M142.7 255.2h.1M142.7 255.2v.5" fill="none" stroke="#00f" stroke-width=".21"/>
<path d="M134.9 254.1h.1M134.9 254.1h2.2M143.8 254.1h2.2M146 254.1h.1" fill="none" stroke="#f00" stroke-width=".21"/>
<circle cx="243.2" cy="50.8" r=".43" fill="#f0f"/>
<circle cx="243.2" cy="50.8" r=".43" fill="none" stroke="#f0f" stroke-width=".21"/>
<circle cx="249.8" cy="39.7" r=".43" fill="#f0f"/>
<circle cx="249.8" cy="39.7" r=".43" fill="none" stroke="#f0f" stroke-width=".21"/>
<circle cx="236.6" cy="39.7" r=".43" fill="#f0f"/>
<circle cx="236.6" cy="39.7" r=".43" fill="none" stroke="#f0f" stroke-width=".21"/>
<circle cx="185.7" cy="22.1" r=".43" fill="#f0f"/>
<circle cx="185.7" cy="22.1" r=".43" fill="none" stroke="#f0f" stroke-width=".21"/>
<circle cx="223.3" cy="61.8" r=".42" fill="#f0f"/>
<circle cx="223.3" cy="61.8" r=".42" fill="none" stroke="#f0f" stroke-width=".21"/>
<circle cx="203.4" cy="88.3" r=".43" fill="#f0f"/>
<circle cx="203.4" cy="88.3" r=".43" fill="none" stroke="#f0f" stroke-width=".21"/>
<circle cx="212.3" cy="88.3" r=".42" fill="#f0f"/>
<circle cx="212.3" cy="88.3" r=".42" fill="none" stroke="#f0f" stroke-width=".21"/>
<circle cx="205.6" cy="88.3" r=".43" fill="#f0f"/>
<circle cx="205.6" cy="88.3" r=".43" fill="none" stroke="#f0f" stroke-width=".21"/>
<circle cx="223.3" cy="41.9" r=".42" fill="#f0f"/>
<circle cx="223.3" cy="41.9" r=".42" fill="none" stroke="#f0f" stroke-width=".21"/>
<circle cx="223.3" cy="39.7" r=".42" fill="#f0f"/>
<circle cx="223.3" cy="39.7" r=".42" fill="none" stroke="#f0f" stroke-width=".21"/>
<circle cx="128.3" cy="48.6" r=".43" fill="#f0f"/>
<circle cx="128.3" cy="48.6" r=".43" fill="none" stroke="#f0f" stroke-width=".21"/>
<circle cx="163.6" cy="39.7" r=".43" fill="#f0f"/>
<circle cx="163.6" cy="39.7" r=".43" fill="none" stroke="#f0f" stroke-width=".21"/>
<circle cx="134.9" cy="39.7" r=".42" fill="#f0f"/>
<circle cx="134.9" cy="39.7" r=".42" fill="none" stroke="#f0f" stroke-width=".21"/>
<circle cx="218.9" cy="254.1" r=".43" fill="#f0f"/>
<circle cx="218.9" cy="254.1" r=".43" fill="none" stroke="#f0f" stroke-width=".21"/>
<circle cx="289.6" cy="39.7" r=".42" fill="#f0f"/>
<circle cx="289.6" cy="39.7" r=".42" fill="none" stroke="#f0f" stroke-width=".21"/>
<circle cx="108.4" cy="254.1" r=".43" fill="#f0f"/>
<circle cx="108.4" cy="254.1" r=".43" fill="none" stroke="#f0f" stroke-width=".21"/>
<circle cx="152.6" cy="254.1" r=".43" fill="#f0f"/>
<circle cx="152.6" cy="254.1" r=".43" fill="none" stroke="#f0f" stroke-width=".21"/>
<circle cx="121.7" cy="39.7" r=".43" fill="#f0f"/>
<circle cx="121.7" cy="39.7" r=".43" fill="none" stroke="#f0f" stroke-width=".21"/>
<circle cx="234.4" cy="254.1" r=".42" fill="#f0f"/>
<circle cx="234.4" cy="254.1" r=".42" fill="none" stroke="#f0f" stroke-width=".21"/>
<circle cx="101.8" cy="39.7" r=".42" fill="#f0f"/>
<circle cx="101.8" cy="39.7" r=".42" fill="none" stroke="#f0f" stroke-width=".21"/>
<circle cx="289.6" cy="150.2" r=".42" fill="#f0f"/>
<circle cx="289.6" cy="150.2" r=".42" fill="none" stroke="#f0f" stroke-width=".21"/>
<circle cx="139.3" cy="150.2" r=".43" fill="#f0f"/>
<circle cx="139.3" cy="150.2" r=".43" fill="none" stroke="#f0f" stroke-width=".21"/>
<circle cx="265.3" cy="159.1" r=".43" fill="#f0f"/>
<circle cx="265.3" cy="159.1" r=".43" fill="none" stroke="#f0f" stroke-width=".21"/>
<circle cx="265.3" cy="150.2" r=".43" fill="#f0f"/>
<circle cx="265.3" cy="150.2" r=".43" fill="none" stroke="#f0f" stroke-width=".21"/>
<circle cx="199" cy="150.2" r=".43" fill="#f0f"/>
<circle cx="199" cy="150.2" r=".43" fill="none" stroke="#f0f" stroke-width=".21"/>
<circle cx="241" cy="159.1" r=".43" fill="#f0f"/>
<circle cx="241" cy="159.1" r=".43" fill="none" stroke="#f0f" stroke-width=".21"/>
<circle cx="201.2" cy="159.1" r=".42" fill="#f0f"/>
<circle cx="201.2" cy="159.1" r=".42" fill="none" stroke="#f0f" stroke-width=".21"/>
<circle cx="57.6" cy="159.1" r=".42" fill="#f0f"/>
<circle cx="57.6" cy="159.1" r=".42" fill="none" stroke="#f0f" stroke-width=".21"/>
<text font-size="16.9" fill="#b3b3b3" x="144.7" y="208.6" transform="rotate(-45 144.7 208.6)">E/SC25H11RevA/00392794</text>
<g font-size="4.2" fill="#00f">
<text x="57.6" y="30">Vsystem :</text>
<text x="57.6" y="34.2">Vmin = 2.5V</text>
<text x="57.6" y="38.4">Vmax = 4.2V</text>
</g>
<g font-size="2.8">
<text x="13.4" y="13.4">Main Power Supply</text>
<text x="13.4" y="121.7">Backup Power Supply</text>
<text x="106.2" y="121.7">Card Reader Power Supply</text>
<text x="13.4" y="210.1">Power Supplies Management</text>
<text x="344.9" y="274.4">MPOS-STD2-EV KIT - Power Supplies</text>
</g>
<text font-size="2.8" fill="#00f" x="245.4" y="86.3">C107, C108, C3, C5: X5R dielectric</text>
<g font-size="2">
<text x="121.2" y="31.4" transform="rotate(-90 121.2 31.4)">1</text>
<text x="183.1" y="33.8" transform="rotate(-90 183.1 33.8)">1</text>
<text x="185.3" y="33.8" transform="rotate(-90 185.3 33.8)">2</text>
<text x="200.8" y="33.8" transform="rotate(-90 200.8 33.8)">3</text>
<text x="203" y="33.8" transform="rotate(-90 203 33.8)">4</text>
<text x="309.1" y="33.6" transform="rotate(-90 309.1 33.6)">1</text>
<text x="171" y="37.1">13</text>
<text x="171" y="39.3">14</text>
<text x="216.1" y="39.3">9</text>
<text x="216.1" y="41.5">10</text>
<text x="172.1" y="50.3">6</text>
<text x="172.1" y="59.2">5</text>
<text x="216.1" y="61.4">7</text>
<text x="172.1" y="72.4">8</text>
<text x="200.8" y="81.1" transform="rotate(-90 200.8 81.1)">11</text>
<text x="203" y="81.1" transform="rotate(-90 203 81.1)">12</text>
<text x="211.8" y="81.1" transform="rotate(-90 211.8 81.1)">15</text>
<text x="207.4" y="149.8">5</text>
<text x="231.6" y="149.8">4</text>
<text x="309.1" y="144.1" transform="rotate(-90 309.1 144.1)">1</text>
<text x="68.2" y="155.2" transform="rotate(-90 68.2 155.2)">1</text>
<text x="207.4" y="158.6">1</text>
<text x="231.6" y="158.6">3</text>
<text x="32.8" y="164.2" transform="rotate(-90 32.8 164.2)">2</text>
<text x="200.8" y="168.6" transform="rotate(-90 200.8 168.6)">1</text>
<text x="218.5" y="168.4" transform="rotate(-90 218.5 168.4)">2</text>
<text x="32.8" y="192.7" transform="rotate(-90 32.8 192.7)">1</text>
<text x="233.9" y="245.7" transform="rotate(-90 233.9 245.7)">1</text>
</g>
<g font-size="2" fill="#004080">
<text x="175.8" y="38.5">IN1</text>
<text x="175.8" y="40.7">IN2</text>
<text x="184.5" y="41.7" transform="rotate(-90 184.5 41.7)">LX1.1</text>
<text x="186.7" y="41.7" transform="rotate(-90 186.7 41.7)">LX1.2</text>
<text x="202.2" y="41.7" transform="rotate(-90 202.2 41.7)">LX2.1</text>
<text x="204.4" y="41.7" transform="rotate(-90 204.4 41.7)">LX2.2</text>
<text x="208.1" y="40.7">OUT1</text>
<text x="208.1" y="42.9">OUT2</text>
<text x="175.8" y="51.7">SKIP_N</text>
<text x="175.8" y="60.6">ON</text>
<text x="210.9" y="62.8">FB</text>
<text x="175.8" y="73.8">REF</text>
<text x="202.2" y="76.2" transform="rotate(-90 202.2 76.2)">GND1</text>
<text x="204.4" y="76.2" transform="rotate(-90 204.4 76.2)">GND2</text>
<text x="213.2" y="76.2" transform="rotate(-90 213.2 76.2)">EP</text>
<text x="211.2" y="151.2">LX</text>
<text x="224.7" y="151.2">OUT</text>
<text x="211.2" y="160">SHDN_N</text>
<text x="226.3" y="160">FB</text>
<text x="219.9" y="164.6" transform="rotate(-90 219.9 164.6)">GND</text>
<text x="34.2" y="172" transform="rotate(-90 34.2 172)">BATT</text>
<text x="34.2" y="188.9" transform="rotate(-90 34.2 188.9)">GND</text>
</g>
<g font-size="1.9" fill="#000080">
<text x="190.2" y="17.2">L1</text>
<text x="119.5" y="21.2">TP12</text>
<text x="190.2" y="19.4">3,3UH</text>
<text x="307.3" y="23.4">TP13</text>
<text x="108.4" y="34.9">R84</text>
<text x="108.4" y="37.1">0R</text>
<text x="119.5" y="38.2">NA</text>
<text x="307.3" y="40.4">NA</text>
<text x="123.9" y="43.8">C25</text>
<text x="123.9" y="46.4">22UF</text>
<text x="137.1" y="43.8">C26</text>
<text x="137.1" y="46.4">22UF</text>
<text x="238.8" y="46">C27</text>
<text x="252.1" y="46">C28</text>
<text x="226.9" y="50.4">R20</text>
<text x="226.9" y="53">NC</text>
<text x="238.8" y="48.6">22UF</text>
<text x="252.1" y="48.6">22UF</text>
<text x="293.2" y="52.6">R21</text>
<text x="293.2" y="55.2">100K</text>
<text x="226.9" y="72.5">R22</text>
<text x="226.9" y="75.1">0R</text>
<text x="160.8" y="79.1">C29</text>
<text x="160.8" y="81.7">100NF</text>
<text x="174.7" y="81.3">MAX8625AETD+</text>
<text x="174.7" y="79.1">U3</text>
<text x="216.7" y="128.8">D8</text>
<text x="216.7" y="137.9">MBR0520L</text>
<text x="307.3" y="133.9">TP14</text>
<text x="210.1" y="142.7">MAX1723EZK+</text>
<text x="210.1" y="140.1">U11</text>
<text x="66.5" y="144.9">TP15</text>
<text x="110.6" y="145.4">R85</text>
<text x="110.6" y="147.6">0R</text>
<text x="165.9" y="146.5">L5</text>
<text x="311.7" y="145.4">NA</text>
<text x="39.9" y="154.3">R86</text>
<text x="165.9" y="153.4">10UH</text>
<text x="39.9" y="156.5">0R</text>
<text x="66.5" y="162">NA</text>
<text x="252.1" y="156.5">R47</text>
<text x="252.1" y="163.1">1M</text>
<text x="141.6" y="171.9">C46</text>
<text x="244.5" y="171.9">R48</text>
<text x="267.5" y="171.9">C47</text>
<text x="141.6" y="174.6">10UF</text>
<text x="199" y="179.9">TP39</text>
<text x="244.5" y="174.6">309K</text>
<text x="267.5" y="174.6">10UF</text>
<text x="199" y="182.5">NA</text>
<text x="37.7" y="191.8">J8</text>
<text x="35.5" y="194">BAT_CRxxxx</text>
<text x="232.2" y="235.6">TP17</text>
<text x="112" y="242.7">R23</text>
<text x="112" y="245.3">330R</text>
<text x="158.4" y="240.4">D1</text>
<text x="158.4" y="243.1">BAT54C</text>
<text x="137.1" y="250.4">D7</text>
<text x="205.6" y="249.3">R24</text>
<text x="205.6" y="251.5">330K</text>
<text x="232.2" y="252.6">NA</text>
<text x="112" y="260.3">D2</text>
<text x="112" y="263">BZT52C3V3-7-F</text>
<text x="137.1" y="259.4">BAT54T1G</text>
<text x="210.1" y="262.5">C30</text>
<text x="237.9" y="260.3">R25</text>
<text x="237.9" y="263">1M</text>
<text x="210.1" y="264.5">470NF</text>
</g>
<g font-size="1.9">
<text x="99.6" y="19.4">V_VSYSTEM</text>
<text x="283" y="19.4">V_SBAT_VDD</text>
<text x="278.6" y="127.7">V_SBAT_SC_VDDA</text>
<text x="53.2" y="147.6">V_PBAT</text>
<text x="106.2" y="233.8">V_VBUS</text>
<text x="340" y="263.7">Copyright © 2014 - Maxim Integrated Products</text>
<text x="338.2" y="271.4">Title</text>
<text x="338.2" y="278">Size</text>
<text x="338.9" y="281.3">A3</text>
<text x="347.1" y="278">Document Number</text>
<text x="347.1" y="281.3">LAC2530</text>
<text x="411.2" y="278">Rev</text>
<text x="413.8" y="280.9">A</text>
<text x="338.2" y="284.6">Date:</text>
<text x="349.7" y="284.6">Friday, October 10, 2014</text>
<text x="382.4" y="284.6">Sheet</text>
<text x="393.5" y="284.6">5</text>
<text x="400.1" y="284.6">of</text>
<text x="406.8" y="284.6">16</text>
</g>
<g font-size="1.9" fill="#f00">
<text x="129.9" y="60.1">SYS_EN</text>
<text x="176.3" y="159.6">SC_PWR_EN</text>
<text x="75.9" y="221.4">PWR_ON_CMD</text>
<text x="75.9" y="225.8">PWR_SUS_CMD</text>
<text x="245.4" y="254.6">SYS_EN</text>
</g>
<g font-size="1.6">
<text x="43.9" y="1.7">5</text>
<text x="126.9" y="1.7">4</text>
<text x="210" y="1.7">3</text>
<text x="293.1" y="1.7">2</text>
<text x="376.2" y="1.7">1</text>
<text x=".7" y="39">D</text>
<text x="418.4" y="39">D</text>
<text x=".7" y="109.7">C</text>
<text x="418.4" y="109.7">C</text>
<text x=".7" y="180.4">B</text>
<text x="418.4" y="180.4">B</text>
<text x=".7" y="251.1">A</text>
<text x="418.4" y="251.1">A</text>
<text x="43.9" y="286.7">5</text>
<text x="126.9" y="286.7">4</text>
<text x="210" y="286.7">3</text>
<text x="293.1" y="286.7">2</text>
<text x="376.2" y="286.7">1</text>
</g>
</svg>
